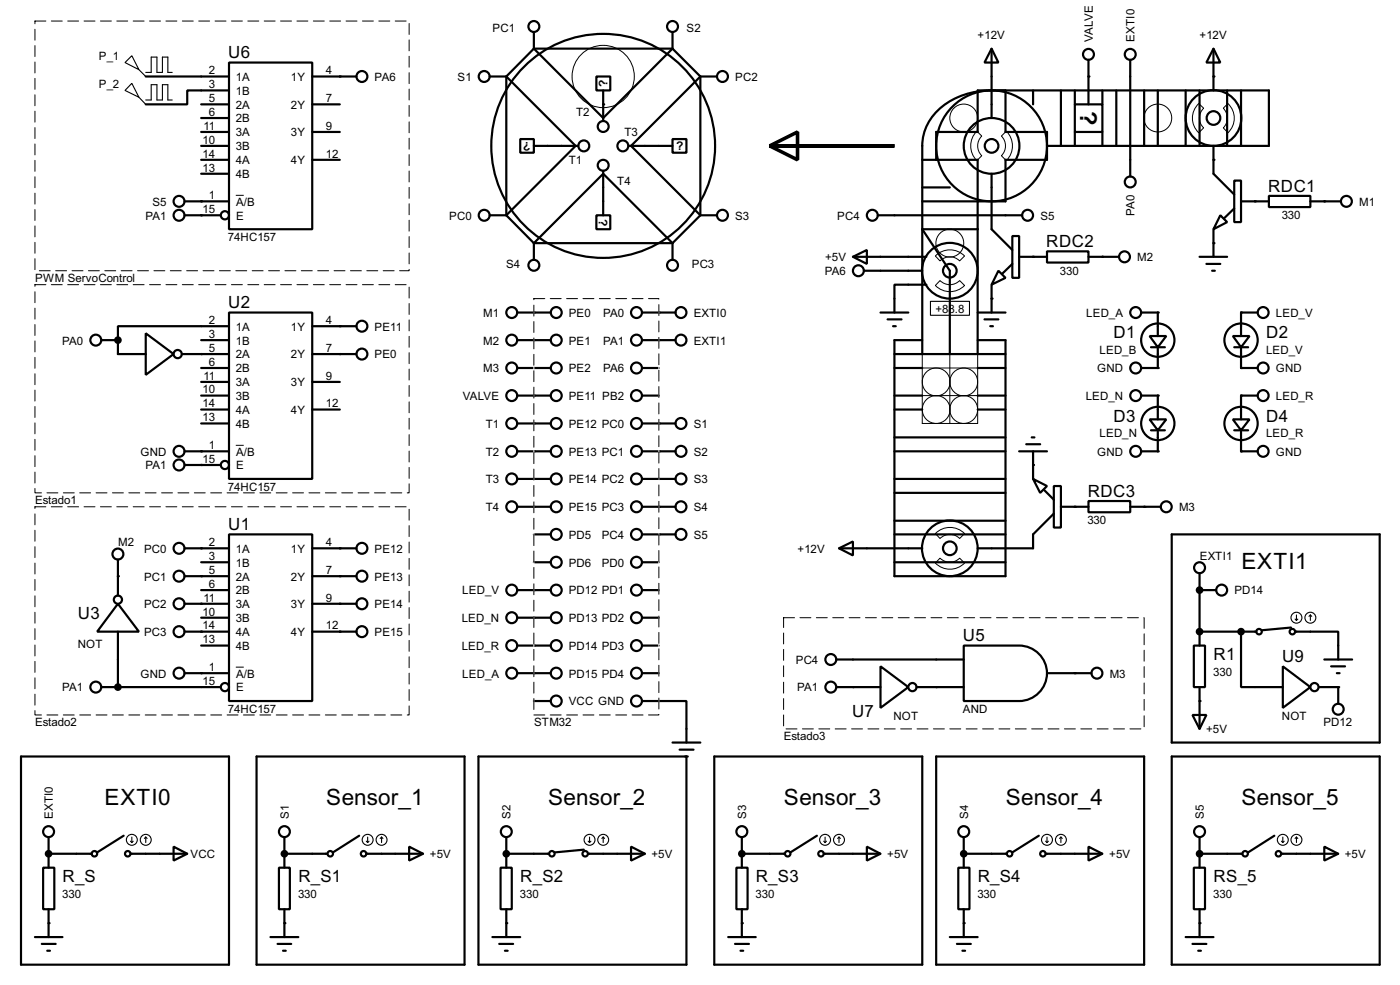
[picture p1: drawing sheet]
<svg xmlns="http://www.w3.org/2000/svg" width="256mm" height="180mm" viewBox="0 0 256 180" stroke-linecap="round" stroke-linejoin="round" font-family="sans-serif">
<g fill="none" stroke="#000" stroke-width=".4">
<path d="M26.7 14h15.3M36.9 19.1h5.1M42 11.5h15.2v30.5h-15.2zM42 16.6h-7.7v2.5h-7.6M57.2 14h8.1M57.2 19.1h5.1M89.7 14h3.1M92.8 14v25.4M92.8 14l12.7 12.7-12.7 12.7M97.8 8.9h25.4M97.8 8.9l-5 5.1M97.8 5.9v3"/>
<path d="M97.8 8.9l12.7 12.7 12.7-12.7M109.3 14h2.5v2.6h-2.5zM110.5 16.6v5.6M123.2 8.9l5.1 5.1M123.2 5.9v3M128.3 14v25.4M128.3 14h3.1M128.3 14l-12.7 12.7 12.7 12.7M181.7 8.9l1.2 2.6h-2.5zM181.7 16.6a13.1 13.1 0 0 0-11.5 5.6 8.7 8.7 0 0 0-1.2 4.5v38.1M181.7 8.9v12.7M184.2 16.6v7.6h7.6v5.1h-7.6v7.6h-15.2"/>
<path d="M189.3 16.6v2.5M194.4 16.6v10.1M196.9 19.1h5.1v5.1h-5.1zM196.9 16.6v2.5M199.4 11v8.1M202 16.6v2.5M204.5 16.6v10.1M207.1 11v21.3M209.6 16.6v10.1M212.1 16.6v10.1M217.2 16.6v10.1M219.8 16.6v10.1"/>
<path d="M222.3 8.9l1.3 2.6h-2.6zM222.3 8.9v7.7M224.8 16.6v10.1M227.4 16.6v10.1M33.8 39.4h6.6M33.8 36.9h8.2M36.9 26.7h5.1M36.9 24.2h5.1M36.9 29.3h5.1M36.9 21.6h5.1M36.9 31.8h5.1M57.2 24.2h5.1"/>
<path d="M57.2 29.3h5.1M89.7 39.4h3.1M92.8 39.4l5 5.1M95.3 25.5h2.5v2.5h-2.5zM97.8 26.7h8.2M109.3 39.4h2.5v2.6h-2.5zM110.5 31.3v8.1M115.1 26.7h8.1M123.2 25.5h2.6v2.5h-2.6zM128.3 39.4h3.1M128.3 39.4l-5.1 5.1M160.8 39.4h26.5"/>
<path d="M169 29.3h10.1v35.5M169 34.3h5M181.7 31.8v10.2l3.8 3.8M191.8 26.7h40.7v-10.1h-53.4v7.6h-7.6v5.1M196.9 24.2v2.5M202 24.2v2.5M222.3 26.7v5.1l3.8 3.8M223.6 39.4l1.2 1.3-2.5 1.3zM226.1 33.1h1.3v7.6h-1.3zM226.1 38.2l-1.8 1.7M227.4 36.9h5.1M232.5 35.9h7.6v2h-7.6z"/>
<path d="M240.1 36.9h5.6M42 57.2h15.2v30.5h-15.2zM42 59.7h-20.4v2.6M57.2 59.7h8.1M94.8 57.2h6.1M97.8 44.5h25.4M97.8 44.5l12.7-12.7 12.7 12.7M97.8 44.5v3.1M117.7 57.2h6.1M123.2 44.5v3.1M156.3 47l2.5-1.2v2.5zM156.3 47h13.4"/>
<path d="M158.3 49.6h10.7M161.3 57.2h5.1M162.6 58.5h2.6M163.6 59.7h.5M169.7 52.1h-5.8v5.1M179.1 57.2h5.1M179.1 42h-10.1l5 7.6v15.2M180.4 58.5h2.5M181.4 59.7h.5M181.7 52.1v5.1M182.9 49.6l1.3 1.3-2.5 1.2zM185.5 43.2h1.2v7.7h-1.2z"/>
<path d="M185.5 48.3l-1.8 1.8M186.7 47h5.1M191.8 46h7.6v2.1h-7.6zM199.4 47h5.6M209.1 57.2h3v4.3M219.8 47h5M221 48.3h2.6M222.1 49.6h.5M222.3 42v5M230.4 57.2h-3v4.3M18.6 62.3h3M21.6 62.3v2.5h5.1"/>
<path d="M26.7 61l5.1 3.8-5.1 3.8zM33.3 64.8h8.7M36.9 77.5h5.1M36.9 62.3h5.1M36.9 75h5.1M36.9 72.4h5.1M36.9 67.4h5.1M36.9 69.9h5.1M57.2 64.8h8.1M57.2 75h5.1M57.2 69.9h5.1M94.8 77.5h6.1"/>
<path d="M94.8 62.3h6.1M94.8 72.4h6.1M94.8 67.4h6.1M117.7 77.5h6.1M117.7 62.3h6.1M117.7 72.4h3M117.7 67.4h3M163.9 64.8h20.3M163.9 75h5.1M163.9 72.4h5.1M163.9 67.4h5.1M169 62.3h-5.1v43.2h20.3v-43.2h-5.1"/>
<path d="M179.1 75h5.1M179.1 72.4h5.1M179.1 67.4h5.1M209.1 72.4h3v4.4M210.6 61.5h3.1l-1.6 2.1zM210.6 76.8h3.1l-1.6 2zM210.9 63.6h2.5M210.9 78.8h2.5M212.1 78.8v3.8h-3M212.1 63.6v3.8h-3M225.9 76.8h3l-1.5 2zM225.9 61.5h3l-1.5 2.1z"/>
<path d="M226.1 63.6h2.6M226.1 78.8h2.6M227.4 78.8v3.8h3M227.4 63.6v3.8h3M230.4 72.4h-3v4.4M33.8 82.6h8.2M33.8 85.1h6.6M42 97.8h15.2v30.5h-15.2zM94.8 82.6h6.1M94.8 87.7h6.1M94.8 92.8h6.1M97.8 97.8h3.1"/>
<path d="M117.7 97.8h6.1M117.7 82.6h6.1M117.7 87.7h6.1M117.7 92.8h6.1M163.9 97.8h20.3M163.9 82.6h20.3M163.9 87.7h20.3M163.9 90.2h20.3M163.9 95.3h20.3M163.9 80.1h20.3M186.7 82.6h5.1M188 81.3h2.6"/>
<path d="M189 80.1h.5M189.3 87.7l2.5 1.3-1.2 1.2zM189.3 82.6v5.1M191.3 89.7l1.8 1.8M193.1 89h1.3v7.6h-1.3zM193.1 94l-3.8 3.8v2.6h-10.2M194.4 92.8h5M199.4 91.7h7.7v2.1h-7.7zM207.1 92.8h5.6M214.7 97.8h38.1v38.1h-38.1zM21.6 110.5l3.9 5.1h-7.7zM21.6 102.4v6.6"/>
<path d="M21.6 115.6v10.2M33.8 100.4h8.2M33.8 115.6h8.2M33.8 105.5h8.2M33.8 110.5h8.2M36.9 102.9h5.1M36.9 108h5.1M36.9 113.1h5.1M36.9 118.2h5.1M57.2 100.4h8.1M57.2 115.6h8.1M57.2 105.5h8.1"/>
<path d="M57.2 110.5h8.1M94.8 108h6.1M94.8 113.1h6.1M94.8 118.2h6.1M97.8 102.9h3.1M117.7 102.9h3M117.7 108h3M117.7 113.1h3M117.7 118.2h3M153.7 100.4l2.6-1.3v2.6zM153.7 100.4h15.3M163.9 102.9h20.3"/>
<path d="M176.6 118.2h10.1a5.1 5.1 0 0 1 5.1 5 5.1 5.1 0 0 1-5.1 5.1h-10.1zM218.7 118.2h2.1v7.6h-2.1zM219.8 105v13.2M219.8 115.6h10.4M219.8 108h3M227.4 115.6v10.2h7.6M236.5 114.9l-5.3 .5M237.3 115.6h7.9v5.1M3.9 138.5h38.1v38.1h-38.1zM18.6 125.8h21.8M33.8 123.2h8.2M47 138.5h38.1v38.1h-38.1z"/>
<path d="M94.8 123.2h6.1M97.8 128.3h3.1M117.7 128.3h8.1v7.6M117.7 123.2h3M123.2 135.9h5.1M124.5 137.2h2.6M125.8 138.5v38.1h-38.1v-38.1h38.3M130.9 138.5h38.1v38.1h-38.1zM153.2 125.8h8.1M153.2 120.7h23.4M161.3 122l5.1 3.8-5.1 3.8zM167.9 125.8h8.7"/>
<path d="M171.5 138.5h38.1v38.1h-38.1zM191.8 123.2h8.2M214.7 138.5h38.1v38.1h-38.1zM218.5 130.9h2.5l-1.2 2.5zM219.8 125.8v7.6M235 122l5.1 3.8-5.1 3.8zM241.6 125.8h3.6v3M242.6 120.7h5.1M243.9 122h2.5M244.9 123.2h.5M7.9 158.8h2.1v7.6h-2.1zM8.9 156.3h7.9"/>
<path d="M8.9 153.2v5.6M22.7 153l-4.9 3M23.9 156.3h10.4M31.8 155l2.5 1.3-2.5 1.2zM51.1 158.8h2v7.6h-2zM52.1 156.3h7.9M52.1 153.2v5.6M65.8 153l-4.8 3M67.1 156.3h10.4M75 155l2.5 1.3-2.5 1.2zM91.7 158.8h2.1v7.6h-2.1zM92.8 156.3h7.8"/>
<path d="M92.8 153.2v5.6M107 155.5l-5.3 .5M107.8 156.3h10.4M115.6 155l2.6 1.3-2.6 1.2zM134.9 158.8h2.1v7.6h-2.1zM135.9 156.3h7.9M135.9 153.2v5.6M149.7 153l-4.9 3M150.9 156.3h10.4M158.8 155l2.5 1.3-2.5 1.2zM175.6 158.8h2v7.6h-2zM176.6 156.3h7.9"/>
<path d="M176.6 153.2v5.6M190.3 153l-4.8 3M191.6 156.3h10.4M199.4 155l2.6 1.3-2.6 1.2zM218.7 158.8h2.1v7.6h-2.1zM219.8 156.3h7.8M219.8 153.2v5.6M233.5 153l-4.8 3M234.8 156.3h10.4M242.6 155l2.6 1.3-2.6 1.2zM6.4 171.5h5.1M7.7 172.8h2.5"/>
<path d="M8.7 174h.5M8.9 166.4v5.1M49.6 171.5h5.1M50.9 172.8h2.5M51.9 174h.5M52.1 166.4v5.1M90.2 171.5h5.1M91.5 172.8h2.5M92.5 174h.5M92.8 166.4v5.1M133.4 171.5h5.1M134.7 172.8h2.5"/>
<path d="M135.7 174h.5M135.9 166.4v5.1M174 171.5h5.1M175.3 172.8h2.6M176.3 174h.5M176.6 166.4v5.1M217.2 171.5h5.1M218.5 172.8h2.5M219.5 174h.5M219.8 166.4v5.1"/>
<circle cx="66.3" cy="14" r="1"/>
<circle cx="88.7" cy="14" r="1"/>
<circle cx="97.8" cy="4.9" r="1"/>
<circle cx="123.2" cy="4.9" r="1"/>
<circle cx="132.3" cy="14" r="1"/>
<circle cx="199.4" cy="10" r="1"/>
<circle cx="207" cy="10" r="1"/>
<circle cx="32.8" cy="36.9" r="1"/>
<circle cx="32.8" cy="39.4" r="1"/>
<circle cx="41.2" cy="39.4" r=".75"/>
<circle cx="88.7" cy="39.4" r="1"/>
<circle cx="106.9" cy="26.7" r="1"/>
<circle cx="110.5" cy="26.7" r="20.5"/>
<circle cx="110.5" cy="30.3" r="1"/>
<circle cx="110.5" cy="23.2" r="1"/>
<circle cx="114.1" cy="26.7" r="1"/>
<circle cx="132.3" cy="39.4" r="1"/>
<circle cx="159.8" cy="39.4" r="1"/>
<circle cx="181.6" cy="26.7" r="10.2"/>
<circle cx="181.6" cy="26.7" r="5.1"/>
<circle cx="181.6" cy="26.7" r="1.25"/>
<circle cx="188.2" cy="39.4" r="1"/>
<circle cx="207" cy="33.3" r="1"/>
<circle cx="222.3" cy="21.6" r="5.1"/>
<circle cx="222.3" cy="21.6" r="1.25"/>
<circle cx="246.6" cy="36.9" r="1"/>
<circle cx="66.3" cy="59.7" r="1"/>
<circle cx="93.7" cy="57.2" r="1"/>
<circle cx="97.8" cy="48.6" r="1"/>
<circle cx="101.9" cy="57.2" r="1"/>
<circle cx="116.6" cy="57.2" r="1"/>
<circle cx="123.2" cy="48.6" r="1"/>
<circle cx="124.7" cy="57.2" r="1"/>
<circle cx="157.2" cy="49.6" r="1"/>
<circle cx="174" cy="49.6" r="5.1"/>
<circle cx="174" cy="49.6" r="1.25"/>
<circle cx="206" cy="47" r="1"/>
<circle cx="208" cy="57.2" r="1"/>
<circle cx="231.4" cy="57.2" r="1"/>
<circle cx="17.5" cy="62.3" r="1"/>
<circle cx="32.5" cy="64.8" r=".75"/>
<circle cx="66.3" cy="64.8" r="1"/>
<circle cx="93.7" cy="72.4" r="1"/>
<circle cx="93.7" cy="67.4" r="1"/>
<circle cx="93.7" cy="62.3" r="1"/>
<circle cx="93.7" cy="77.5" r="1"/>
<circle cx="101.9" cy="77.5" r="1"/>
<circle cx="101.9" cy="62.3" r="1"/>
<circle cx="101.9" cy="67.4" r="1"/>
<circle cx="101.9" cy="72.4" r="1"/>
<circle cx="116.6" cy="77.5" r="1"/>
<circle cx="116.6" cy="62.3" r="1"/>
<circle cx="116.6" cy="67.4" r="1"/>
<circle cx="116.6" cy="72.4" r="1"/>
<circle cx="124.7" cy="62.3" r="1"/>
<circle cx="124.7" cy="77.5" r="1"/>
<circle cx="208" cy="72.4" r="1"/>
<circle cx="208" cy="67.4" r="1"/>
<circle cx="212.1" cy="62.3" r="3.1"/>
<circle cx="212.1" cy="77.5" r="3.1"/>
<circle cx="227.3" cy="62.3" r="3.1"/>
<circle cx="227.3" cy="77.5" r="3.1"/>
<circle cx="231.4" cy="67.4" r="1"/>
<circle cx="231.4" cy="72.4" r="1"/>
<circle cx="32.8" cy="82.6" r="1"/>
<circle cx="32.8" cy="85.1" r="1"/>
<circle cx="41.2" cy="85.1" r=".75"/>
<circle cx="93.7" cy="82.6" r="1"/>
<circle cx="93.7" cy="87.7" r="1"/>
<circle cx="93.7" cy="92.8" r="1"/>
<circle cx="101.9" cy="97.8" r="1"/>
<circle cx="101.9" cy="82.6" r="1"/>
<circle cx="101.9" cy="92.8" r="1"/>
<circle cx="101.9" cy="87.7" r="1"/>
<circle cx="116.6" cy="97.8" r="1"/>
<circle cx="116.6" cy="82.6" r="1"/>
<circle cx="116.6" cy="87.7" r="1"/>
<circle cx="116.6" cy="92.8" r="1"/>
<circle cx="124.7" cy="82.6" r="1"/>
<circle cx="124.7" cy="87.7" r="1"/>
<circle cx="124.7" cy="97.8" r="1"/>
<circle cx="124.7" cy="92.8" r="1"/>
<circle cx="208" cy="82.6" r="1"/>
<circle cx="213.6" cy="92.8" r="1"/>
<circle cx="231.4" cy="82.6" r="1"/>
<circle cx="21.6" cy="101.4" r="1"/>
<circle cx="21.6" cy="109.8" r=".75"/>
<circle cx="32.8" cy="110.5" r="1"/>
<circle cx="32.8" cy="115.6" r="1"/>
<circle cx="32.8" cy="105.5" r="1"/>
<circle cx="32.8" cy="100.4" r="1"/>
<circle cx="66.3" cy="115.6" r="1"/>
<circle cx="66.3" cy="110.5" r="1"/>
<circle cx="66.3" cy="105.5" r="1"/>
<circle cx="66.3" cy="100.4" r="1"/>
<circle cx="93.7" cy="113.1" r="1"/>
<circle cx="93.7" cy="118.2" r="1"/>
<circle cx="93.7" cy="108" r="1"/>
<circle cx="101.9" cy="108" r="1"/>
<circle cx="101.9" cy="118.2" r="1"/>
<circle cx="101.9" cy="102.9" r="1"/>
<circle cx="101.9" cy="113.1" r="1"/>
<circle cx="116.6" cy="108" r="1"/>
<circle cx="116.6" cy="102.9" r="1"/>
<circle cx="116.6" cy="118.2" r="1"/>
<circle cx="116.6" cy="113.1" r="1"/>
<circle cx="174" cy="100.4" r="5.1"/>
<circle cx="174" cy="100.4" r="1.25"/>
<circle cx="219.7" cy="103.9" r="1"/>
<circle cx="223.8" cy="108" r="1"/>
<circle cx="230.6" cy="115.6" r=".5"/>
<circle cx="236.7" cy="115.6" r=".5"/>
<circle cx="17.5" cy="125.8" r="1"/>
<circle cx="32.8" cy="123.2" r="1"/>
<circle cx="41.2" cy="125.8" r=".75"/>
<circle cx="93.7" cy="123.2" r="1"/>
<circle cx="101.9" cy="128.3" r="1"/>
<circle cx="101.9" cy="123.2" r="1"/>
<circle cx="116.6" cy="128.3" r="1"/>
<circle cx="116.6" cy="123.2" r="1"/>
<circle cx="152.2" cy="120.7" r="1"/>
<circle cx="152.2" cy="125.8" r="1"/>
<circle cx="167.1" cy="125.8" r=".75"/>
<circle cx="200.9" cy="123.2" r="1"/>
<circle cx="240.8" cy="125.8" r=".75"/>
<circle cx="245.1" cy="129.8" r="1"/>
<circle cx="8.9" cy="152.2" r="1"/>
<circle cx="17.3" cy="156.3" r=".5"/>
<circle cx="23.4" cy="156.3" r=".5"/>
<circle cx="52.1" cy="152.2" r="1"/>
<circle cx="60.5" cy="156.3" r=".5"/>
<circle cx="66.6" cy="156.3" r=".5"/>
<circle cx="92.7" cy="152.2" r="1"/>
<circle cx="101.1" cy="156.3" r=".5"/>
<circle cx="107.2" cy="156.3" r=".5"/>
<circle cx="135.9" cy="152.2" r="1"/>
<circle cx="144.3" cy="156.3" r=".5"/>
<circle cx="150.4" cy="156.3" r=".5"/>
<circle cx="176.5" cy="152.2" r="1"/>
<circle cx="184.9" cy="156.3" r=".5"/>
<circle cx="191" cy="156.3" r=".5"/>
<circle cx="219.7" cy="152.2" r="1"/>
<circle cx="228.1" cy="156.3" r=".5"/>
<circle cx="234.2" cy="156.3" r=".5"/>
</g>
<g fill="#000">
<circle cx="62.3" cy="14" r=".2"/>
<circle cx="110.5" cy="19.1" r=".2"/>
<circle cx="199.4" cy="14" r=".2"/>
<circle cx="222.3" cy="14" r=".2"/>
<circle cx="36.9" cy="36.9" r=".2"/>
<circle cx="36.9" cy="39.4" r=".2"/>
<circle cx="222.3" cy="29.3" r=".2"/>
<circle cx="229.9" cy="36.9" r=".2"/>
<circle cx="242.6" cy="36.9" r=".2"/>
<circle cx="62.3" cy="59.7" r=".2"/>
<circle cx="97.8" cy="57.2" r=".2"/>
<circle cx="120.7" cy="57.2" r=".2"/>
<circle cx="181.7" cy="54.7" r=".2"/>
<circle cx="189.3" cy="47" r=".2"/>
<circle cx="202" cy="47" r=".2"/>
<circle cx="212.1" cy="57.2" r=".2"/>
<circle cx="222.3" cy="44.5" r=".2"/>
<circle cx="227.4" cy="57.2" r=".2"/>
<circle cx="21.6" cy="62.3" r=".2"/>
<circle cx="36.9" cy="64.8" r=".2"/>
<circle cx="62.3" cy="64.8" r=".2"/>
<circle cx="97.8" cy="77.5" r=".2"/>
<circle cx="97.8" cy="62.3" r=".2"/>
<circle cx="97.8" cy="72.4" r=".2"/>
<circle cx="97.8" cy="67.4" r=".2"/>
<circle cx="120.7" cy="62.3" r=".2"/>
<circle cx="120.7" cy="77.5" r=".2"/>
<circle cx="212.1" cy="72.4" r=".2"/>
<circle cx="212.1" cy="67.4" r=".2"/>
<circle cx="227.4" cy="72.4" r=".2"/>
<circle cx="227.4" cy="67.4" r=".2"/>
<circle cx="36.9" cy="82.6" r=".2"/>
<circle cx="36.9" cy="85.1" r=".2"/>
<circle cx="97.8" cy="82.6" r=".2"/>
<circle cx="97.8" cy="87.7" r=".2"/>
<circle cx="97.8" cy="92.8" r=".2"/>
<circle cx="120.7" cy="87.7" r=".2"/>
<circle cx="120.7" cy="92.8" r=".2"/>
<circle cx="120.7" cy="82.6" r=".2"/>
<circle cx="120.7" cy="97.8" r=".2"/>
<circle cx="189.3" cy="85.1" r=".2"/>
<circle cx="196.9" cy="92.8" r=".2"/>
<circle cx="209.6" cy="92.8" r=".2"/>
<circle cx="212.1" cy="82.6" r=".2"/>
<circle cx="227.4" cy="82.6" r=".2"/>
<circle cx="21.6" cy="105.5" r=".2"/>
<circle cx="36.9" cy="115.6" r=".2"/>
<circle cx="36.9" cy="110.5" r=".2"/>
<circle cx="36.9" cy="100.4" r=".2"/>
<circle cx="36.9" cy="105.5" r=".2"/>
<circle cx="62.3" cy="100.4" r=".2"/>
<circle cx="62.3" cy="105.5" r=".2"/>
<circle cx="62.3" cy="110.5" r=".2"/>
<circle cx="62.3" cy="115.6" r=".2"/>
<circle cx="97.8" cy="118.2" r=".2"/>
<circle cx="97.8" cy="108" r=".2"/>
<circle cx="97.8" cy="113.1" r=".2"/>
<circle cx="219.8" cy="108" r=".2"/>
<circle cx="219.8" cy="115.6" r=".2"/>
<circle cx="227.4" cy="115.6" r=".2"/>
<circle cx="21.6" cy="125.8" r=".2"/>
<circle cx="36.9" cy="123.2" r=".2"/>
<circle cx="97.8" cy="123.2" r=".2"/>
<circle cx="156.3" cy="125.8" r=".2"/>
<circle cx="171.5" cy="125.8" r=".2"/>
<circle cx="196.9" cy="123.2" r=".2"/>
<circle cx="219.8" cy="128.3" r=".2"/>
<circle cx="245.2" cy="125.8" r=".2"/>
<circle cx="8.9" cy="156.3" r=".2"/>
<circle cx="52.1" cy="156.3" r=".2"/>
<circle cx="92.8" cy="156.3" r=".2"/>
<circle cx="135.9" cy="156.3" r=".2"/>
<circle cx="176.6" cy="156.3" r=".2"/>
<circle cx="219.8" cy="156.3" r=".2"/>
<circle cx="8.9" cy="169" r=".2"/>
<circle cx="52.1" cy="169" r=".2"/>
<circle cx="92.8" cy="169" r=".2"/>
<circle cx="135.9" cy="169" r=".2"/>
<circle cx="176.6" cy="169" r=".2"/>
<circle cx="219.8" cy="169" r=".2"/>
</g>
<g fill="none" stroke="#000" stroke-width=".2">
<path d="M22.9 11.5l1.3-1.3 1.3 2.6zM24.2 15.3l1.3 2.5-2.6-1.2zM25.5 12.8l1.2 1.2M25.5 17.8l1.2 1.3M26.7 13.3h1v-2.8h1.1v2.8h1v-2.8h1v2.8h.8M26.7 18.3h1v-2.8h1.1v2.8h1v-2.8h1v2.8h.8M170.5 55.2h7.1v2.5h-7.1zM237.3 113.3l.2 .3M237.5 112.6v1M237.8 113.3l-.3 .3M240.1 112.6l-.3 .2M240.1 112.6l.2 .2"/>
<path d="M240.1 112.6v1M23.9 154l.3 .2M24.2 153.2v1M24.4 154l-.2 .2M26.7 153.2l-.2 .3M26.7 153.2l.3 .3M26.7 153.2v1M67.1 154l.3 .2M67.4 153.2v1M67.6 154l-.2 .2M69.9 153.2l-.2 .3M69.9 153.2l.3 .3"/>
<path d="M69.9 153.2v1M107.8 154l.2 .2M108 153.2v1M108.3 154l-.3 .2M110.5 153.2l-.2 .3M110.5 153.2l.3 .3M110.5 153.2v1M150.9 154l.3 .2M151.2 153.2v1M151.4 154l-.2 .2M153.7 153.2l-.2 .3M153.7 153.2l.3 .3"/>
<path d="M153.7 153.2v1M191.6 154l.2 .2M191.8 153.2v1M192.1 154l-.3 .2M194.4 153.2l-.3 .3M194.4 153.2l.2 .3M194.4 153.2v1M234.8 154l.2 .2M235 153.2v1M235.3 154l-.3 .2M237.5 153.2l-.2 .3M237.5 153.2l.3 .3"/>
<path d="M237.5 153.2v1"/>
<circle cx="237.5" cy="113.1" r="1"/>
<circle cx="240" cy="113.1" r="1"/>
<circle cx="24.1" cy="153.7" r="1"/>
<circle cx="26.7" cy="153.7" r="1"/>
<circle cx="67.3" cy="153.7" r="1"/>
<circle cx="69.9" cy="153.7" r="1"/>
<circle cx="108" cy="153.7" r="1"/>
<circle cx="110.5" cy="153.7" r="1"/>
<circle cx="151.1" cy="153.7" r="1"/>
<circle cx="153.7" cy="153.7" r="1"/>
<circle cx="191.8" cy="153.7" r="1"/>
<circle cx="194.3" cy="153.7" r="1"/>
<circle cx="235" cy="153.7" r="1"/>
<circle cx="237.5" cy="153.7" r="1"/>
</g>
<g fill="#000" stroke="#000" stroke-width=".4">
<circle cx="21.6" cy="62.3" r=".5"/>
<circle cx="219.7" cy="108" r=".5"/>
<circle cx="219.7" cy="115.6" r=".5"/>
<circle cx="227.3" cy="115.6" r=".5"/>
<circle cx="21.6" cy="125.8" r=".5"/>
<circle cx="8.9" cy="156.3" r=".5"/>
<circle cx="52.1" cy="156.3" r=".5"/>
<circle cx="92.7" cy="156.3" r=".5"/>
<circle cx="135.9" cy="156.3" r=".5"/>
<circle cx="176.5" cy="156.3" r=".5"/>
<circle cx="219.7" cy="156.3" r=".5"/>
</g>
<path d="M6.4 3.9h68.6v45.7h-68.6zM6.4 52.1h68.6v38.1h-68.6zM97.8 54.7h22.9v76.2h-22.9zM6.4 92.8h68.6v38.1h-68.6zM143.6 113.1h66v20.3h-66z" fill="none" stroke="#fff" stroke-width=".18"/>
<path d="M6.4 3.9h68.6v45.7h-68.6zM6.4 52.1h68.6v38.1h-68.6zM97.8 54.7h22.9v76.2h-22.9zM6.4 92.8h68.6v38.1h-68.6zM143.6 113.1h66v20.3h-66z" fill="none" stroke="#000" stroke-width=".18" stroke-dasharray="2 1"/>
<path d="M141 26.7l5.1-2.5v5.1l-5.1-2.6h22.9z" fill="none" stroke="#000" stroke-width=".65"/>
<g fill="none" stroke="#000" stroke-width=".18">
<path d="M219.6 19l.9 .8a2.46 2.46 0 0 0 0 3.6l-.9 .9a3.7 3.7 0 0 1 0-5.3zM225 19a3.7 3.7 0 0 1 0 5.3l-.9-.9a2.53 2.53 0 0 0 0-3.6zM43.2 35.8h1.5M179 24l.9 .9a2.54 2.54 0 0 0 0 3.6l-.9 .9a3.8 3.8 0 0 1 0-5.4zM184.4 24a3.8 3.8 0 0 1 0 5.4l-.9-.9a2.54 2.54 0 0 0 0-3.6zM171.4 46.9a3.7 3.7 0 0 1 5.3 0l-.9 .9a2.53 2.53 0 0 0-3.6 0zM172.2 51.4a2.54 2.54 0 0 0 3.6 0l.9 .9a3.7 3.7 0 0 1-5.3 0zM169 64.8v12.7h10.1v-12.7M169 67.4h10.1M169 72.4h10.1M174 64.8v12.7M43.2 81.5h1.5"/>
<path d="M171.4 97.7a3.7 3.7 0 0 1 5.3 0l-.9 .9a2.53 2.53 0 0 0-3.6 0zM172.2 102.2a2.54 2.54 0 0 0 3.6 0l.9 .9a3.7 3.7 0 0 1-5.3 0zM43.2 122.1h1.5"/>
<circle cx="110.5" cy="14" r="5.7"/>
<circle cx="176.5" cy="21.6" r="2.55"/>
<circle cx="212.1" cy="21.6" r="2.55"/>
<circle cx="174" cy="44.5" r="2.55"/>
<circle cx="171.5" cy="75" r="2.55"/>
<circle cx="171.5" cy="69.9" r="2.55"/>
<circle cx="176.5" cy="69.9" r="2.55"/>
<circle cx="176.5" cy="75" r="2.55"/>
</g>
<text font-size="4.8" x="197.9" y="20.3" transform="rotate(90 197.9 20.3)">?</text>
<g font-size="4.6">
<text x="227.4" y="104.2">EXTI1</text>
<text x="19.2" y="147.4">EXTI0</text>
<text x="59.8" y="147.4">Sensor_1</text>
<text x="100.4" y="147.4">Sensor_2</text>
<text x="143.6" y="147.4">Sensor_3</text>
<text x="184.3" y="147.4">Sensor_4</text>
<text x="227.4" y="147.4">Sensor_5</text>
</g>
<g font-size="3.5">
<text x="41.8" y="10.6">U6</text>
<text x="232.3" y="35.1">RDC1</text>
<text x="191.7" y="45.2">RDC2</text>
<text x="41.8" y="56.4">U2</text>
<text x="204" y="61.9">D1</text>
<text x="232" y="61.9">D2</text>
<text x="204" y="77.2">D3</text>
<text x="232" y="77.2">D4</text>
<text x="199.3" y="90.9">RDC3</text>
<text x="41.8" y="97">U1</text>
<text x="14.3" y="113.2">U3</text>
<text x="176.4" y="117.4">U5</text>
<text x="222.3" y="120.9">R1</text>
<text x="234.9" y="121.2">U9</text>
<text x="156.1" y="131.3">U7</text>
<text x="11.5" y="161.5">R_S</text>
<text x="54.7" y="161.5">R_S1</text>
<text x="95.3" y="161.5">R_S2</text>
<text x="138.5" y="161.5">R_S3</text>
<text x="179.1" y="161.5">R_S4</text>
<text x="222.3" y="161.5">RS_5</text>
</g>
<g font-size="2.5">
<text x="111.3" y="15.9" transform="rotate(-90 111.3 15.9)">?</text>
<text x="97.2" y="25.9" transform="rotate(-180 97.2 25.9)">?</text>
<text x="123.9" y="27.5">?</text>
<text x="109.7" y="40" transform="rotate(90 109.7 40)">?</text>
</g>
<g font-size="2.4">
<text x="90.2" y="5.9">PC1</text>
<text x="125.8" y="5.9">S2</text>
<text x="18.1" y="11">P_1</text>
<text x="179.1" y="7.2">+12V</text>
<text x="200.2" y="7.6" transform="rotate(-90 200.2 7.6)">VALVE</text>
<text x="207.9" y="7.6" transform="rotate(-90 207.9 7.6)">EXTI0</text>
<text x="219.8" y="7.2">+12V</text>
<text x="18.1" y="16.1">P_2</text>
<text x="38.3" y="13.6">2</text>
<text x="38.3" y="16.2">3</text>
<text x="43.2" y="14.8">1A</text>
<text x="43.2" y="17.3">1B</text>
<text x="53.3" y="14.8">1Y</text>
<text x="59.7" y="13.6">4</text>
<text x="68.6" y="14.8">PA6</text>
<text x="83.8" y="14.8">S1</text>
<text x="134.7" y="14.8">PC2</text>
<text x="37.3" y="23.8">11</text>
<text x="38.3" y="18.7">5</text>
<text x="38.3" y="21.2">6</text>
<text x="43.2" y="19.9">2A</text>
<text x="43.2" y="22.4">2B</text>
<text x="53.3" y="19.9">2Y</text>
<text x="59.7" y="18.7">7</text>
<text x="59.7" y="23.8">9</text>
<text x="105.5" y="21.2">T2</text>
<text x="37.1" y="26.3">10</text>
<text x="37.1" y="28.9">14</text>
<text x="43.2" y="25">3A</text>
<text x="43.2" y="27.5">3B</text>
<text x="53.3" y="25">3Y</text>
<text x="59.7" y="28.9">12</text>
<text x="114.4" y="25">T3</text>
<text x="37.1" y="31.4">13</text>
<text x="43.2" y="30">4A</text>
<text x="43.2" y="32.6">4B</text>
<text x="53.3" y="30">4Y</text>
<text x="104.2" y="30">T1</text>
<text x="113.1" y="33.9">T4</text>
<text x="26.6" y="40.2">PA1</text>
<text x="27.9" y="37.7">S5</text>
<text x="37.1" y="39">15</text>
<text x="38.3" y="36.5">1</text>
<text x="43.2" y="37.7">A/B</text>
<text x="43.2" y="40.2">E</text>
<text x="82.3" y="40.2">PC0</text>
<text x="134.7" y="40.2">S3</text>
<text x="153.4" y="40.2">PC4</text>
<text x="190.6" y="40.2">S5</text>
<text x="207.9" y="39.5" transform="rotate(-90 207.9 39.5)">PA0</text>
<text x="234.8" y="40.1">330</text>
<text x="249" y="37.7">M1</text>
<text x="41.8" y="44.1">74HC157</text>
<text x="151.2" y="47.8">+5V</text>
<text x="208.3" y="47.8">M2</text>
<text x="6.4" y="51.5">PWM ServoControl</text>
<text x="92.7" y="49.1">S4</text>
<text x="126.7" y="49.1">PC3</text>
<text x="151.1" y="50.4">PA6</text>
<text x="194.2" y="50.3">330</text>
<text x="38.3" y="59.3">2</text>
<text x="59.7" y="59.3">4</text>
<text x="88.5" y="58">M1</text>
<text x="104.2" y="58">PE0</text>
<text x="110.5" y="58">PA0</text>
<text x="127.1" y="58">EXTI0</text>
<text x="171.4" y="57.2">+88.8</text>
<text x="199" y="58">LED_A</text>
<text x="233.7" y="58">LED_V</text>
<text x="11.4" y="63.1">PA0</text>
<text x="38.3" y="61.9">3</text>
<text x="38.3" y="64.4">5</text>
<text x="43.2" y="60.5">1A</text>
<text x="43.2" y="63.1">1B</text>
<text x="43.2" y="65.6">2A</text>
<text x="53.3" y="60.5">1Y</text>
<text x="53.3" y="65.6">2Y</text>
<text x="59.7" y="64.4">7</text>
<text x="68.6" y="60.5">PE11</text>
<text x="68.6" y="65.6">PE0</text>
<text x="88.5" y="63.1">M2</text>
<text x="104.2" y="63.1">PE1</text>
<text x="110.5" y="63.1">PA1</text>
<text x="127.1" y="63.1">EXTI1</text>
<text x="201.4" y="64.8">LED_B</text>
<text x="231.9" y="64.8">LED_V</text>
<text x="37.1" y="72">10</text>
<text x="37.3" y="69.5">11</text>
<text x="38.3" y="67">6</text>
<text x="43.2" y="68.1">2B</text>
<text x="43.2" y="70.7">3A</text>
<text x="53.3" y="70.7">3Y</text>
<text x="59.7" y="69.5">9</text>
<text x="88.5" y="68.1">M3</text>
<text x="104.2" y="68.1">PE2</text>
<text x="110.5" y="68.1">PA6</text>
<text x="201" y="68.1">GND</text>
<text x="233.7" y="68.1">GND</text>
<text x="37.1" y="74.6">14</text>
<text x="37.1" y="77.1">13</text>
<text x="43.2" y="73.2">3B</text>
<text x="43.2" y="75.8">4A</text>
<text x="53.3" y="75.8">4Y</text>
<text x="59.7" y="74.6">12</text>
<text x="84.8" y="73.2">VALVE</text>
<text x="104.2" y="73.2">PE11 PB2</text>
<text x="198.9" y="73.2">LED_N</text>
<text x="233.7" y="73.2">LED_R</text>
<text x="25.7" y="83.4">GND</text>
<text x="38.3" y="82.2">1</text>
<text x="43.2" y="78.3">4B</text>
<text x="43.2" y="83.4">A/B</text>
<text x="89" y="78.3">T1</text>
<text x="89" y="83.4">T2</text>
<text x="104.2" y="78.3">PE12 PC0</text>
<text x="104.2" y="83.4">PE13 PC1</text>
<text x="127.1" y="78.3">S1</text>
<text x="127.1" y="83.4">S2</text>
<text x="201" y="83.4">GND</text>
<text x="201.4" y="80.1">LED_N</text>
<text x="231.9" y="80.1">LED_R</text>
<text x="233.7" y="83.4">GND</text>
<text x="26.6" y="85.9">PA1</text>
<text x="37.1" y="84.7">15</text>
<text x="41.8" y="89.9">74HC157</text>
<text x="43.2" y="85.9">E</text>
<text x="89" y="88.5">T3</text>
<text x="104.2" y="88.5">PE14 PC2</text>
<text x="127.1" y="88.5">S3</text>
<text x="6.4" y="92.2">Estado1</text>
<text x="89" y="93.6">T4</text>
<text x="104.2" y="93.6">PE15 PC3</text>
<text x="127.1" y="93.6">S4</text>
<text x="199.2" y="96">330</text>
<text x="216" y="93.6">M3</text>
<text x="21.6" y="99.9">M2</text>
<text x="26.4" y="101.2">PC0</text>
<text x="38.3" y="100">2</text>
<text x="43.2" y="101.2">1A</text>
<text x="53.3" y="101.2">1Y</text>
<text x="59.7" y="100">4</text>
<text x="68.6" y="101.2">PE12</text>
<text x="104.2" y="98.6">PD5</text>
<text x="110.2" y="98.6">PC4</text>
<text x="127.1" y="98.6">S5</text>
<text x="146.1" y="101.2">+12V</text>
<text x="26.4" y="106.3">PC1</text>
<text x="38.3" y="102.5">3</text>
<text x="38.3" y="105.1">5</text>
<text x="38.3" y="107.6">6</text>
<text x="43.2" y="103.7">1B</text>
<text x="43.2" y="106.3">2A</text>
<text x="53.3" y="106.3">2Y</text>
<text x="59.7" y="105.1">7</text>
<text x="68.6" y="106.3">PE13</text>
<text x="104.2" y="103.7">PD6</text>
<text x="110.2" y="103.7">PD0</text>
<text x="219.8" y="102.5">EXTI1</text>
<text x="26.4" y="111.3">PC2</text>
<text x="37.1" y="112.7">10</text>
<text x="37.3" y="110.1">11</text>
<text x="43.2" y="108.8">2B</text>
<text x="43.2" y="111.3">3A</text>
<text x="43.2" y="113.9">3B</text>
<text x="53.3" y="111.3">3Y</text>
<text x="59.7" y="110.1">9</text>
<text x="68.6" y="111.3">PE14</text>
<text x="84.6" y="113.9">LED_N</text>
<text x="84.7" y="108.8">LED_V</text>
<text x="104.2" y="113.9">PD13 PD2</text>
<text x="104.2" y="108.8">PD12 PD1</text>
<text x="226.1" y="108.8">PD14</text>
<text x="14.2" y="118.7">NOT</text>
<text x="26.4" y="116.4">PC3</text>
<text x="37.1" y="115.2">14</text>
<text x="37.1" y="117.8">13</text>
<text x="43.2" y="116.4">4A</text>
<text x="43.2" y="119">4B</text>
<text x="53.3" y="116.4">4Y</text>
<text x="59.7" y="115.2">12</text>
<text x="68.6" y="116.4">PE15</text>
<text x="84.6" y="119">LED_R</text>
<text x="104.2" y="119">PD14 PD3</text>
<text x="25.7" y="124">GND</text>
<text x="37.1" y="125.4">15</text>
<text x="38.3" y="122.8">1</text>
<text x="43.2" y="124">A/B</text>
<text x="84.7" y="124">LED_A</text>
<text x="104.2" y="124">PD15 PD4</text>
<text x="145.8" y="121.5">PC4</text>
<text x="203.3" y="124">M3</text>
<text x="222.3" y="123.8">330</text>
<text x="11.4" y="126.6">PA1</text>
<text x="41.8" y="130.5">74HC157</text>
<text x="43.2" y="126.6">E</text>
<text x="104.2" y="129.1">VCC GND</text>
<text x="146" y="126.6">PA1</text>
<text x="163.7" y="131.8">NOT</text>
<text x="176.4" y="130.5">AND</text>
<text x="234.8" y="131.8">NOT</text>
<text x="6.4" y="132.9">Estado2</text>
<text x="97.8" y="132.9">STM32</text>
<text x="143.6" y="135.4">Estado3</text>
<text x="221" y="134.2">+5V</text>
<text x="242.4" y="132.9">PD12</text>
<text x="9.7" y="149.9" transform="rotate(-90 9.7 149.9)">EXTI0</text>
<text x="52.9" y="149.9" transform="rotate(-90 52.9 149.9)">S1</text>
<text x="93.6" y="149.9" transform="rotate(-90 93.6 149.9)">S2</text>
<text x="136.7" y="149.9" transform="rotate(-90 136.7 149.9)">S3</text>
<text x="177.4" y="149.9" transform="rotate(-90 177.4 149.9)">S4</text>
<text x="220.6" y="149.9" transform="rotate(-90 220.6 149.9)">S5</text>
<text x="34.9" y="157.1">VCC</text>
<text x="78.8" y="157.1">+5V</text>
<text x="119.4" y="157.1">+5V</text>
<text x="162.6" y="157.1">+5V</text>
<text x="203.2" y="157.1">+5V</text>
<text x="246.4" y="157.1">+5V</text>
<text x="11.4" y="164.4">330</text>
<text x="54.6" y="164.4">330</text>
<text x="95.2" y="164.4">330</text>
<text x="138.4" y="164.4">330</text>
<text x="179.1" y="164.4">330</text>
<text x="222.3" y="164.4">330</text>
</g>
</svg>
